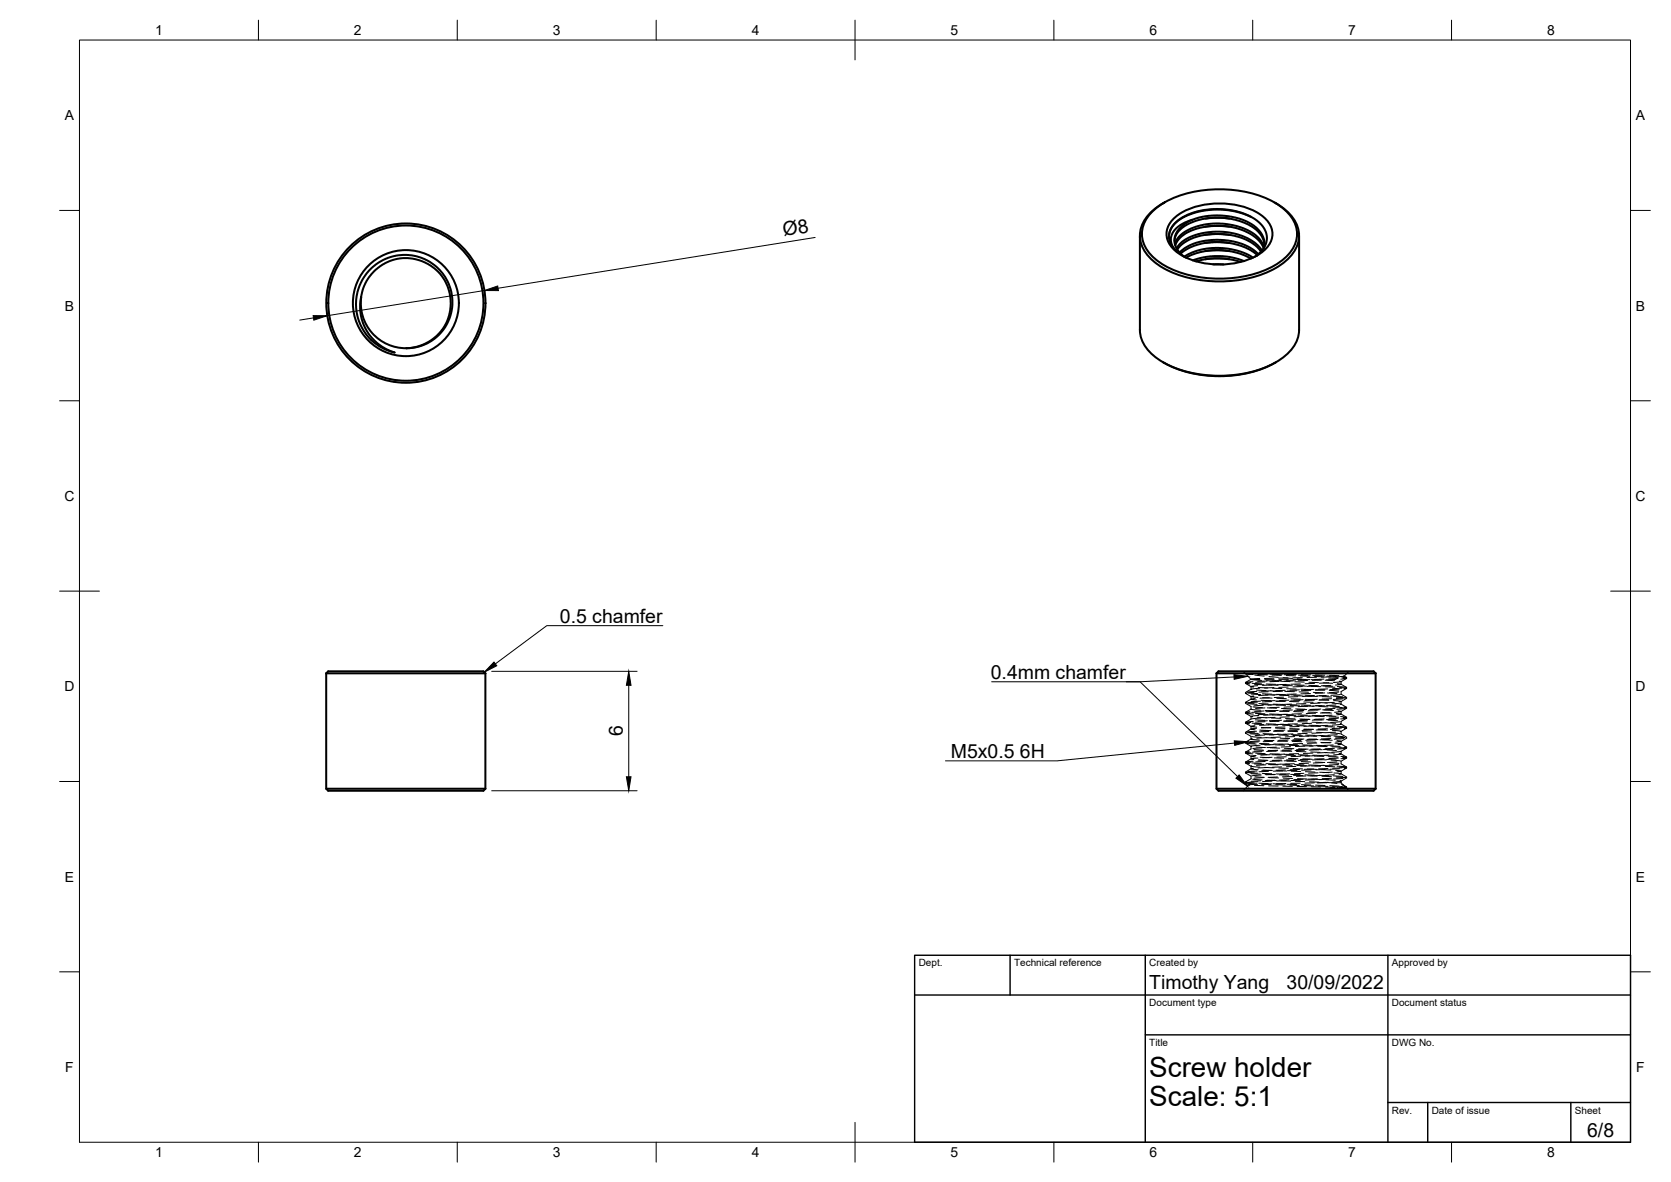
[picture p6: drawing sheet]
<svg xmlns="http://www.w3.org/2000/svg" width="420mm" height="297mm" viewBox="0 0 420 297" stroke-linecap="round" stroke-linejoin="round" font-family="sans-serif">
<!-- layer: Visible -->
<g fill="none" stroke="#000" stroke-width=".51">
<path d="M286.6 59.2v23.7a10 10 0 0 0 5.9 8.2 31.4 31.4 0 0 0 28.3 0 10 10 0 0 0 5.8-8.2v-23.7M290.2 52.7a25.6 25.6 0 0 1 17.3-5.1 25 25 0 0 1 15.6 5.1 7.5 7.5 0 0 1 0 12.2 25.6 25.6 0 0 1-17.3 5.1 25 25 0 0 1-15.6-5.1 7.5 7.5 0 0 1 0-12.2zM292.8 50.9a11 11 0 0 0-6.1 7.2 8.7 8.7 0 0 0 4.4 8.4 30 30 0 0 0 21.8 3.7 21.1 21.1 0 0 0 11.4-5.6 7.4 7.4 0 0 0 .1-10.7 15 15 0 0 0-3.9-3M295.2 54.9a18.2 18.2 0 0 1 14.3-3.6 14.2 14.2 0 0 1 9.3 4.4 5 5 0 0 1-.7 7 18.2 18.2 0 0 1-14.4 3.6 14.2 14.2 0 0 1-9.3-4.4 5 5 0 0 1 .8-7zM299.8 55.2a6.5 6.5 0 0 0-4.5 5.2 5.1 5.1 0 0 0 2.6 4.2M299.8 55.3l-1.8 .6-1.6 .9a3.8 3.8 0 0 0-.5 6.4M299.8 55.3l3.3-1 3.1-.2 3.3 .3 3.1 .9 2.3 1.2 1.9 1.7 1 1.9 .1 .9-.1 1.3M303.1 57l2.2-.2 3.8 .2M303.1 59l3.4-.2 2.6 .2M309.1 54.9l-3.6-.2-2.4 .2M314.5 54.5l-2.8-1.1-2.8-.6-3.6-.1-3.1 .3-3.5 1.1-2.4 1.3-1.6 1.6-.7 1.8M90.8 74.7a11.3 11.3 0 0 0 11.4 12.8"/>
<path d="M92.9 67.9l1.5-1.4 2-1.2 2.2-.8 2-.4a11.7 11.7 0 0 1 13.1 10.9 11.7 11.7 0 0 1-11.5 12.5l2.7-.4 1.8-.6 1.7-1 2.4-2.2 1.6-2.5 .8-2.7 .1-1.6-.1-1.9-.7-2.7-.7-1.4-1.1-1.7-2.3-2-1.6-.9-1.7-.6-2.6-.4h-2l-1.6 .4-2.9 1.3-2.4 2.1-1 1.3-1 1.7-.8 3a12 12 0 0 0 8.4 13.9 12.4 12.4 0 0 1-9.2-15.8l1.2-2.6zM295.3 60.6a6 6 0 0 1 4.6-4.8l3.1-.9 4.1-.2 3.7 .6 2.1 .7 1.5 .7a6.2 6.2 0 0 1 3.5 4.7M295.4 61.3l.5-1.1 .9-1.1 2.6-1.6 3.2-1 4-.3 4.1 .6 3.7 1.4 2.1 1.7 .9 1.2 .4 1.1M295.5 61.6l.6-1.1 1-1.1 1-.7 1.6-.8 3.7-1 3.4-.2 4 .6 2.9 1.1 2.6 1.8 .8 .9 .6 1.3M295.8 62.4l1.4-1.6 2.6-1.5 2.9-.8 3.9-.3 3.7 .5 2.9 1 2.3 1.3 1 .9 .8 1.1M295.9 63.2a4.5 4.5 0 0 1-1.8-5.1l.7-1.3 1.4-1.4 2.3-1.4 2.3-.8 1.9-.4 3.5-.3 2.8 .2 2.8 .6 2.2 .9 2 1.2 1.6 1.6 .7 1.5 .3 1.5-.4 1.5-1.3 1.9-1.4 1.1M296 62.7l1.6-1.6 2.8-1.4 2.9-.7 3.3-.2 3.2 .3 3.4 1.1 2.3 1.3 1.6 1.7M296.6 63.4l1.3-1.1 2.9-1.3 2.2-.5 3.3-.2 3.2 .3 2.6 .6 2.2 1 2.1 1.6M296.9 63.7l1.8-1.3 2.2-.8 2.1-.5 3.7-.3 2.8 .3 2.7 .7 2 .9 1.9 1.4M297.8 64.5l1.8-1 2.1-.7 2.4-.4 2.3-.1 2.6 .2 1.9 .4 2.5 .9 1.7 .9M298.2 64.8l1.5-.8 2.2-.7 1.8-.3 2.9-.1 2.2 .1 2.2 .5 1.7 .6 1.8 .9M299.9 65.4l3.4-.9 3.6-.1 3.6 .5 2.3 .7"/>
<path d="M300.7 65.7l2.5-.6 3.5-.2 2.5 .3 2.8 .6M303.1 61l3-.2 3 .3M303.1 63.1l3.5-.2 2.5 .2M303.1 65.1l2.2-.2 3.8 .2M305 66.4l2.7 .1M292.4 91a30.5 30.5 0 0 0 28.4 0M82 169.2h40M82 169.2l.5-.5h39l.5 .5M82 169.2v29l.5 .5h39l.5-.5M122 169.2v29M305.9 169.2h40M305.9 169.2l.5-.5h39l.5 .5"/>
<path d="M305.9 169.2v29l.5 .5h39l.5-.5M345.9 169.2v29M82 198.2h40M305.9 198.2h40"/>
<circle cx="102.1" cy="76.2" r="20"/>
<circle cx="102.1" cy="76.2" r="13.3"/>
<circle cx="102.1" cy="76.2" r="19.5"/>
</g>
<!-- layer: Hidden -->
<g fill="none" stroke="#000" stroke-width=".25">
<path d="M312.6 168.7l2 2M313.2 171.5v.2l1.4 .9v.6M313.2 179v.2M313.2 179.2l1.4 .9v.6M313.2 176.7l1.4 .9M313.4 176.5h-.2l2.1 .2M313.5 169.3l.8 .2M313.5 179.1l-.3 .1 2 .3M313.7 176.8l2.4 .2M313.9 174.1l2.3 .2M314.3 178.8l-1.1 .2 1.3 .2M314.5 171.5l-1.3 .2 1 .2"/>
<path d="M314.6 170.7l2.6 .3M314.6 170.7h.1M314.6 175v.7l-1.4 .8v.2M314.6 170.7l-1.4 .8M314.6 177.5v.7M314.6 178.2l2.3 .3M314.6 173.2l-1.4 .8v.2l1.4 .9M314.6 178.2l-1.4 .8M314.6 174.4l2.4 .1M314.8 171.7l2.4 .1M315 171.3l-1.8 .2 .4 .1M315.1 177.6l2.3 .2"/>
<path d="M315.2 174.9l-.6 .1 1.7 .2M315.3 174l-2.1 .2 .2 .1M315.4 172l2.4 .1M315.5 169.7l2.4 .2M315.6 175.5l-1 .2 1.3 .2M315.7 179.3l2.3 .1M315.9 173.4l2.4 .2M316 173.7l-2.4 .2M316.2 176.5l-2.4 .1M316.3 169.5l2.3 .1M316.3 172.3l-1.7 .2 .6 .2M316.3 179.5l2.4 .1"/>
<path d="M316.4 172.7l2.4 .2M316.5 176.8l2.4 .1M316.5 179.8l-1.9 .2 .3 .1M316.5 169.3l1.7 .1M316.5 169.3h-3l1.6 .1M316.5 169.3l2.3 .1M316.7 170.5l-2.1 .2h2.2M316.8 173l-2.2 .2 .1 .1M316.9 176.2l-2.3 .1M317.1 178.9l-2.4 .1M317.1 176l2.4 .1M317.3 177.1l2.4 .1"/>
<path d="M317.4 174.4h2.4M317.5 175.3l2.3 .1M317.6 177.2l-2.3 .2M317.8 178.7l-2.3 .1M318 170.7h2.4M318.1 171.4l-2.4 .1M318.1 177.9l-2.4 .1M318.1 178.5l2.4 .2M318.2 174.6l2.3 .1M318.4 171.9l2.4 .1M318.4 171.1l2.4 .1M318.6 171.1l-2.4 .1"/>
<path d="M318.6 177.9l2.4 .1M318.8 174.7l-2.4 .1M318.9 173.8l-2.4 .1M319 172.1l2.4 .1M319.1 170l2.3 .2M319.2 175.4l-2.4 .1M319.2 179.4l2.4 .1M319.3 169.4l2.4 .1M319.5 173.6l2.4 .1M319.6 173.6l-2.4 .1M319.7 176.3l-2.3 .1M319.8 169.7h2.4"/>
<path d="M319.8 172.1l-2.4 .1M319.9 179.6l2.4 .1M320 172.9l2.3 .1M320 169.4h2.4M320.1 177h2.4M320.1 179.6l-2.4 .1M320.3 170.4l-2.4 .1M320.3 172.8l-2.4 .1M320.5 176.1l-2.3 .1M320.7 176.2h2.3M320.7 178.8l-2.4 .1M320.9 177.2l2.3 .1"/>
<path d="M321 174.5l2.4 .1M321 175.5l2.4 .1M321.2 177.1l-2.4 .1M321.4 178.5l-2.4 .1M321.6 170.7h2.4M321.6 171.2l-2.3 .1M321.6 177.7l-2.3 .1M321.7 178.7l2.4 .1M321.7 174.7l2.4 .1M322 172l2.3 .1M322 171.2l2.4 .1M322.2 171l-2.4 .1"/>
<path d="M322.2 178l2.4 .1M322.4 174.5l-2.4 .1M322.5 173.7l-2.4 .1M322.6 172.2l2.4 .1M322.6 170.3l2.4 .2M322.7 175.2l-2.3 .1M322.8 179.5l2.4 .1M322.9 169.6h2.4M323.1 173.7l2.4 .1M323.2 173.5l-2.4 .1M323.3 176.2l-2.4 .1M323.4 172l-2.4 .1"/>
<path d="M323.4 169.8h2.4M323.5 179.8l2.4 .1M323.5 173.1l2.4 .1M323.6 169.5h2.3M323.6 177.1l2.4 .1M323.7 179.5l-2.4 .1M323.9 170.4h-2.4M323.9 172.7h-2.4M324.1 175.9l-2.4 .1M324.2 178.7h-2.3M324.2 176.3l2.4 .1M324.4 177.3l2.4 .1"/>
<path d="M324.6 174.6l2.3 .1M324.6 175.6l2.4 .1M324.8 176.9l-2.4 .1M325 178.4l-2.4 .1M325.2 171.1l-2.4 .1M325.2 177.6l-2.4 .1M325.3 178.8l2.3 .1M325.3 174.8l2.4 .1M325.5 172.1l2.4 .1M325.5 171.3l2.4 .1M325.8 170.9l-2.4 .1M325.8 178.1l2.3 .1"/>
<path d="M325.9 174.4l-2.3 .1M326 173.6l-2.3 .1M326.1 172.4h2.4M326.2 170.6l1.2 .1h-2.3M326.3 175.1l-2.4 .1M326.4 179.7h2.3M326.5 169.7h2.4M326.6 173.9l2.4 .1M326.7 173.4h-2.4M326.9 176.1h-2.4M327 169.9l2.4 .1M327 171.9h-2.4"/>
<path d="M327 179.9l2.4 .1M327.1 173.2l2.4 .1M327.2 169.6h2.3M327.2 177.2l2.4 .1M327.2 179.4h-2.3M327.4 170.7h1.1M327.4 170.3h-2.3M327.5 172.5l-2.4 .1M327.7 175.8l-2.4 .1M327.8 178.5l-2.4 .1M327.8 176.4l2.4 .1M328 177.4l2.4 .1"/>
<path d="M328.1 174.7l2.4 .1M328.2 175.7l2.4 .1M328.4 176.8l-2.4 .1M328.5 178.3l-2.3 .1M328.8 171l-2.4 .1M328.8 177.5l-2.4 .1M328.8 179h2.4M328.9 174.9l2.4 .1M329.1 172.2l2.4 .1M329.1 171.5h2.4M329.3 170.8l-2.4 .1M329.3 178.3l2.4 .1"/>
<path d="M329.5 174.3l-2.4 .1M329.6 173.5l-2.4 .1M329.6 170.8l2.4 .1M329.7 172.5l2.4 .1M329.9 174.9l-2.4 .1M329.9 179.8l2.4 .1M330.1 169.8h2.3M330.2 174l2.4 .1M330.3 173.3h-2.4M330.5 176h-2.4M330.5 170l2.4 .1M330.5 171.7l-2.4 .1"/>
<path d="M330.7 173.3l2.3 .1M330.7 169.6l2.4 .1M330.8 177.3l2.4 .1M330.8 179.2l-2.4 .1M331 170.2l-2.4 .1M331 172.4l-2.3 .1M331.2 175.7l-2.3 .1M331.3 179.9l-2.3 .1M331.4 176.5l2.4 .1M331.4 178.4l-2.4 .1M331.6 177.5l2.3 .1M331.7 174.8l2.4 .1"/>
<path d="M331.7 175.9l2.4 .1M331.9 176.7l-2.4 .1M332.1 178.2l-2.4 .1M332.4 170.9l-2.4 .1M332.4 177.3l-2.4 .1M332.4 179.1l2.4 .1M332.4 175.1l2.4 .1M332.7 172.4l2.3 .1M332.7 171.6l2.4 .1M332.9 170.7h-2.4M332.9 178.4l2.4 .1M333.1 174.1l-2.4 .1"/>
<path d="M333.2 173.4h-2.4M333.2 170.9l2.4 .2M333.3 172.6l2.4 .1M333.5 174.8l-2.4 .1M333.5 179.9l2.4 .1M333.6 169.9l2.4 .1M333.8 174.1l2.4 .2M333.9 173.1l-2.4 .1M334 175.8l-2.4 .1M334.1 171.6l-2.4 .1M334.1 170.1l2.4 .2M334.2 173.5l2.4 .2"/>
<path d="M334.3 169.7l2.4 .1M334.3 177.4l2.4 .2M334.4 179.1l-2.4 .1M334.6 170.1l-2.4 .1M334.6 172.2l-2.4 .1M334.8 175.6l-2.4 .1M334.9 179.7l-2.4 .1M334.9 178.3l-2.3 .1M334.9 176.7l2.2 .3M335.1 177.7l2.4 .1M335.3 175l2.4 .1M335.3 176.1l1.9 .2-.5 .1"/>
<path d="M335.5 176.5l-2.4 .1M335.7 178l-2.4 .1M335.9 177.2l-2.4 .1M335.9 170.7l-2.4 .1M336 179.3l1.2 .2-1.1 .1M336 175.2l2.4 .2M336.3 172.5l2.2 .2 .1 .3M336.3 171.8l.9 .2-1.4 .2M336.4 170.5l-2.3 .1M336.5 178.6l.7 .2-1.6 .2M336.6 173.9l-2.3 .2M336.7 173.2l-2.3 .1"/>
<path d="M336.8 171.2l.4 .1-1.9 .2M336.8 172.8l1.8 .2-.7 .1M337 174.5l-2.4 .2M337.2 170.1l1.4 .2-.9 .1M337.2 171.9l1.4 .8M337.2 176.3v.6l1.4 .8M337.4 172.9l-2.4 .2M337.6 175.6l-2.4 .2M337.7 170.3l.9 .2-1.5 .2M337.9 169.9h.1l-2.2 .2M337.9 177.6l.7 .2-1.7 .2M338.4 175.4l-2.4 .1"/>
<path d="M338.5 178l-2.4 .2M338.6 173l-1.4 .8v.6l1.4 .8M338.6 178l-1.4 .8v.6l1.4 .8M338.6 170.5l-1.4 .8v.7M338.6 175.5l-1.4 .8M338.6 170.3v.2M338.6 175.3v.2M338.6 177.8v.2M339.2 168.7l-1.2 1.2 .6 .4M313.2 194v.3l1.4 .7v.7l-1.4 .8v.3l.8 .4-1.4 1.5M313.2 181.5v.2l1.4 .8v.7M313.2 184v.2l1.4 .9"/>
<path d="M313.2 191.5v.2M313.2 191.8l1.4 .8v.6M313.2 189.3l1.4 .8M313.2 186.5l2.3 .3M313.4 196.5l-.2 .1 2.1 .2M313.5 186.8l2.4 .2M313.6 196.8l2.4 .2M313.7 189.1l-.5 .1 1.8 .2M313.8 194.1l2.4 .2M314 184.2l2.4 .1M314.1 188.9l-.9 .1 1.4 .2M314.4 184.4l2.4 .1"/>
<path d="M314.5 181.6l-1.3 .1 1 .2M314.5 194.4l2.4 .1M314.6 191.5l-1.4 .2 1 .2M314.6 187.5v.7l-1.4 .8v.2M314.6 190v.7l-1.4 .8M314.6 185v.7M314.6 185.7l-1.4 .8v.2l1.4 .9M314.6 180.7l-1.4 .8M314.6 183.2l-1.4 .8M314.6 193.2l-1.4 .8M314.7 192.5l-.1 .1 2.2 .2M314.8 191.7l2.3 .1"/>
<path d="M314.8 185.1l2.3 .2M314.8 181.7l2.4 .1M314.8 185.6l-.2 .1 2 .3M315 195.8l2.4 .2M315.1 191.3l-1.9 .2 .4 .1M315.1 181.3l-1.9 .2 .4 .1M315.1 193.1l-.5 .1 1.7 .2M315.3 188.4l2.4 .1M315.4 182l2.3 .1M315.4 192l2.4 .1M315.4 194l-2.2 .2 .2 .1M315.4 197.4h2.4"/>
<path d="M315.5 184l-2.3 .3M315.5 195.2l2.4 .2M315.5 182.4l-.9 .1 1.4 .2M315.6 180.9l2.4 .1M315.7 189.3l2.4 .1M315.8 187.7l2.4 .2M315.8 189.9l-1.2 .1 1.1 .2M315.9 183.8l-2.4 .1M316 183l-1.4 .2 1 .2M316.1 193.7l-2.4 .2M316.1 180.2l2.4 .2M316.2 197.1l-2.2 .1 .2 .1"/>
<path d="M316.2 189.5l2.4 .1M316.3 196.5l-2.4 .1M316.3 190.5l-1.7 .2 .7 .2M316.4 186.4l-2.4 .2M316.4 191l2.4 .1M316.5 196.8l2.4 .1M316.7 186.8l2.4 .1M316.8 186.2l-2.4 .1M316.8 183.5l2.3 .1M316.8 190.3l2.4 .1M316.8 187.3l-2.2 .3M317 196.2l-2.4 .1"/>
<path d="M317.1 187.1h2.3M317.1 180.5l-2.4 .2M317.1 194.8l-2.3 .2M317.2 182.8l2.3 .1M317.2 197.1l2.4 .1M317.3 188.9l-2.4 .1M317.4 187.9l-2.4 .2M317.4 194.4h2.4M317.5 193.5l2.4 .1M317.6 184.4l2.4 .1M317.7 195.4l-2.4 .2M317.7 188.7l-2.4 .1"/>
<path d="M317.8 186l2.4 .1M317.9 184.6l2.4 .1M318 184.7l-2.4 .2M318 192.9l2.4 .1M318.1 181.4l-2.4 .1M318.1 194.6l2.4 .1M318.1 191.4l-2.4 .1M318.3 192.2l-2.4 .1M318.3 191.9l2.4 .1M318.3 185.4l2.4 .1M318.4 185.4l-2.4 .1M318.4 181.9l2.4 .1"/>
<path d="M318.5 196.1l2.4 .1M318.7 181.1l-2.4 .1M318.7 191.1l-2.4 .1M318.7 192.9l-2.4 .1M318.9 188.6l2.3 .1M318.9 182.1l2.4 .1M318.9 193.8l-2.3 .1M319 192.1l2.3 .1M319 197.5h2.4M319 183.8l-2.3 .1M319.1 195.4l2.4 .1M319.1 182.2l-2.4 .1"/>
<path d="M319.2 181.1l2.3 .1M319.3 189.4l2.4 .1M319.4 189.7l-2.4 .1M319.4 187.9l2.4 .1M319.5 183.6l-2.4 .1M319.5 182.8l-2.3 .2M319.6 193.6l-2.4 .1M319.7 180.4l2.4 .1M319.8 197h-2.4M319.8 189.7h2.4M319.8 196.3l-2.3 .1M319.8 190.3l-2.3 .1"/>
<path d="M320 186.3l-2.4 .1M320 191.1l2.4 .1M320.1 197h2.4M320.3 187h2.3M320.3 183.6l2.4 .1M320.3 186.1l-2.3 .1M320.4 190.5h2.4M320.4 187.1l-2.4 .1M320.5 196.1l-2.3 .1M320.6 187.2l2.4 .1M320.6 180.3l-2.3 .1M320.7 194.6l-2.4 .1"/>
<path d="M320.7 183l2.4 .1M320.8 197.2l2.4 .1M320.9 188.8l-2.4 .1M321 194.5l2.3 .1M321 187.8l-2.4 .1M321.1 193.7l2.4 .1M321.1 184.5l2.4 .1M321.2 195.3l-2.3 .1M321.3 188.5l-2.4 .1M321.4 186.2l2.4 .1M321.5 184.7l2.4 .1M321.5 193l2.4 .1"/>
<path d="M321.5 184.6l-2.3 .1M321.6 181.2l-2.3 .1M321.7 194.7l2.4 .1M321.7 191.2l-2.4 .1M321.9 192.1l-2.4 .1M321.9 192l2.4 .1M321.9 185.5l2.4 .1M322 182l2.4 .1M322 185.2l-2.4 .1M322.1 196.2l2.4 .1M322.2 191l-2.4 .1M322.2 181l-2.4 .1"/>
<path d="M322.3 192.7l-2.4 .1M322.4 188.7l2.4 .1M322.5 182.3h2.4M322.5 193.7l-2.4 .1M322.5 192.2l2.4 .1M322.6 197.6h2.4M322.6 183.7l-2.4 .1M322.7 195.5l2.3 .1M322.7 182l-2.4 .1M322.7 181.2l2.4 .1M322.9 189.6h2.4M322.9 188.1h2.4"/>
<path d="M323 189.5l-2.4 .1M323.1 183.5l-2.4 .1M323.1 182.7l-2.4 .1M323.2 193.5l-2.4 .1M323.2 180.6h2.4M323.3 196.9l-2.3 .1M323.3 189.8l2.4 .1M323.4 196.2l-2.4 .1M323.4 190.2l-2.4 .1M323.6 186.2l-2.4 .1M323.6 191.3l2.3 .1M323.6 197.1l2.4 .1"/>
<path d="M323.8 187.1l2.4 .1M323.9 183.8l2.4 .1M323.9 186h-2.4M324 190.6l2.3 .1M324 187l-2.4 .1M324.1 195.9l-2.4 .1M324.2 187.3l2.4 .1M324.2 180.2h-2.4M324.3 194.5h-2.4M324.3 183.1l2.4 .1M324.3 197.3l2.4 .1M324.4 188.6l-2.3 .1"/>
<path d="M324.5 187.6l-2.4 .1M324.5 194.6l2.4 .1M324.7 193.8l2.3 .1M324.7 184.6l2.4 .1M324.8 195.1l-2.4 .1M324.8 188.4l-2.3 .1M325 186.3l2.3 .1M325.1 184.8l2.4 .1M325.1 184.4l-2.4 .1M325.1 193.1l2.4 .1M325.2 181.1l-2.4 .1M325.2 194.8l2.4 .1"/>
<path d="M325.3 191.1l-2.4 .1M325.4 191.9l-2.3 .1M325.5 185.6l2.4 .1M325.5 192.1l2.4 .1M325.5 182.1l2.4 .1M325.5 185.1l-2.3 .1M325.7 196.3l2.4 .1M325.8 190.9l-2.4 .1M325.8 180.9l-2.4 .1M325.8 192.6l-2.3 .1M326 188.9h2.4M326.1 182.4h2.3"/>
<path d="M326.1 192.4h2.4M326.1 193.6l-2.4 .1M326.1 197.6l2.4 .1M326.2 183.6l-2.4 .1M326.2 181.9l-2.4 .1M326.2 195.7l2.4 .1M326.3 181.4h2.4M326.5 189.7h2.3M326.5 189.4l-2.4 .1M326.5 188.2l2.4 .1M326.6 183.4h-2.3M326.7 182.6l-2.4 .1"/>
<path d="M326.8 193.4h-2.4M326.8 180.7l2.4 .1M326.9 196.8l-2.4 .1M326.9 189.9l2.4 .1M327 196.1l-2.4 .1M327 190.1h-2.4M327.1 186.1h-2.3M327.2 191.4l2.3 .1M327.2 197.2l2.4 .1M327.4 187.2l2.4 .1M327.5 185.9h-2.4M327.5 183.9l2.3 .1"/>
<path d="M327.5 186.8l-2.3 .1M327.6 190.7l2.3 .1M327.7 195.8l-2.4 .1M327.8 187.4l2.3 .1M327.8 180l-2.4 .1M327.9 194.3l-2.4 .1M327.9 183.2l2.3 .1M327.9 197.4l2.4 .1M328 188.5l-2.4 .1M328.1 187.5l-2.4 .1M328.1 194.7l2.4 .1M328.2 193.9l2.4 .1"/>
<path d="M328.3 184.7l2.4 .1M328.4 195l-2.4 .1M328.4 188.3l-2.4 .1M328.5 186.4l2.4 .1M328.7 184.9l2.3 .1M328.7 184.3l-2.4 .1M328.7 193.3h2.4M328.8 181l-2.4 .1M328.8 195h2.4M328.8 191l-2.3 .1M329 191.8l-2.4 .1M329 192.2l2.4 .1"/>
<path d="M329 185.8l2.4 .1M329.1 185l-2.4 .1M329.1 182.3h2.4M329.2 196.5l2.4 .1M329.4 180.8l-2.4 .1M329.4 190.8l-2.4 .1M329.4 192.5l-2.4 .1M329.6 189l2.3 .1M329.6 182.5h2.4M329.6 193.5l-2.3 .1M329.7 192.5l2.3 .1M329.7 197.7l2.4 .1"/>
<path d="M329.8 183.5l-2.4 .1M329.8 195.8l2.4 .1M329.8 181.8h-2.4M329.9 181.5l2.4 .1M330 189.8l2.4 .1M330.1 189.3h-2.4M330.1 188.3l2.4 .1M330.2 183.3h-2.4M330.2 182.4l-2.3 .1M330.3 193.3h-2.3M330.4 180.8l2.4 .1M330.5 196.7l-2.4 .1"/>
<path d="M330.5 190l2.4 .1M330.5 196h-2.3M330.6 189.9l-2.4 .1M330.6 180l2.4 .1M330.7 186h-2.4M330.7 191.5l2.4 .1M330.8 197.3l2.4 .1M331 187.3l2.4 .1M331 185.7l-2.3 .1M331.1 190.8l2.4 .2M331.1 186.7l-2.4 .1M331.3 195.7l-2.4 .1"/>
<path d="M331.3 187.5l2.4 .1M331.4 194.2l-2.4 .1M331.4 183.4l2.4 .1M331.5 197.5l2.4 .1M331.6 188.4l-2.4 .1M331.7 194.8l2.4 .1M331.7 187.4l-2.4 .1M331.8 194.1l2.4 .1M331.9 184.8l2.3 .1M331.9 194.9l-2.3 .1M332 188.2l-2.4 .1M332.1 186.6l2.4 .1"/>
<path d="M332.2 185.1l2.4 .1M332.3 193.4l2.3 .1M332.3 184.2l-2.4 .1M332.3 180.9l-2.3 .1M332.4 195.1l2.4 .1M332.4 190.9l-2.4 .1M332.6 191.7l-2.4 .1M332.6 185.9l2.4 .1M332.6 192.4l2.4 .1M332.7 182.4l2.4 .1M332.7 184.8l-2.4 .1M332.8 196.6l3.4 .3"/>
<path d="M332.9 190.7h-2.3M333 180.7h-2.4M333 192.3l-2.4 .1M333.1 189.1l2.4 .2M333.2 182.6l2.4 .1M333.2 193.4h-2.3M333.2 192.6l2.4 .1M333.3 197.8l2.4 .1M333.3 183.4h-2.4M333.4 195.9l2.3 .2M333.4 181.6l-2.4 .1M333.5 181.6l2.3 .2"/>
<path d="M333.6 189.9l2.4 .1M333.7 188.5l2.3 .1M333.7 189.1l-2.4 .1M333.8 183.1l-2.4 .1M333.8 182.3l-2.4 .1M333.9 193.1l-2.4 .1M333.9 196.6l-2.6 .1h2.3M333.9 181l2.4 .1M334.1 190.1l2.3 .2M334.1 195.8l-2.4 .1M334.1 189.8l-2.4 .1M334.2 180.1l2.4 .2"/>
<path d="M334.3 185.8l-2.4 .1M334.3 191.7l2.4 .1M334.3 197.4l2.4 .2M334.5 187.4l2.4 .2M334.6 184.2l2.4 .2M334.6 185.6l-2.4 .1M334.7 191l2.4 .2M334.7 186.5l-2.4 .2M334.8 195.6l-2.4 .1M334.8 196.7h2.4M334.9 189l2.3-.2v.7l1.4 .8M334.9 187.7l2.4 .1"/>
<path d="M335 194l-2.4 .2M335 198l-.6 .1h1.2M335 183.5l2.2 .3-.2 .1M335 197.7l2.4 .1M335.1 188.3l-2.3 .1M335.2 187.2l-2.4 .1M335.2 195l2.4 .1M335.4 194.3l1.8 .2-.5 .1M335.4 185l2.4 .1M335.5 194.7l-2.4 .1M335.5 188.1l-2.3 .1M335.7 186.8l1.5 .2-.8 .1"/>
<path d="M335.7 198l-1.3 .1M335.8 185.2l2.4 .2-2.4 .1M335.8 184l-2.4 .1-2.4-.1M335.8 193.6l1.4 .2-1 .2M335.9 180.7l-2.4 .2M336 190.7l-2.4 .1M336 195.2l2.3 .2M336.1 191.5l-2.3 .1M336.2 186.1l1 .2-1.3 .2M336.2 184.6l-2.3 .2M336.3 182.5l2.2 .3M336.5 190.5l-2.4 .1"/>
<path d="M336.5 180.5l-2.4 .1M336.5 192.1l-2.3 .2M336.7 189.4l.5 .1-1.9 .2M336.8 198.1h1.2M336.8 182.8l1.8 .2-.5 .1M336.8 192.8l1.8 .2-.6 .1M336.8 193.2l-2.4 .1M336.8 197.9l1.7 .1-.5 .1M336.9 183.2l-2.4 .1M336.9 196.2l.3 .1-2.1 .2M336.9 181.4l-2.3 .2M337 181.9l.2 .1-2.2 .2"/>
<path d="M337.1 180.1l1.5 .2-.9 .1M337.2 190.1l1.4 .2-.9 .1M337.2 181.9l1.4 .9M337.2 184.5l1.4 .8M337.2 194.4l1.4 .8M337.2 196.7l.6 .6M337.3 197.1l.5 .3-1.6 .5M337.3 183l-2.3 .1M337.5 192.9l-2.4 .2M337.6 190.3l1 .2-1.4 .2M337.7 195.6l-2.4 .2M337.7 197.3l.9 .4"/>
<path d="M337.8 180.3l.8 .2-1.5 .2M337.8 185.6l-2.3 .2M337.9 197.6l.7 .2-1.7 .2M338.1 187.7l.5 .1-1.9 .2M338.4 195.4l-2.4 .1M338.5 187.9l.1 .1-2.3 .2M338.5 198l.7 .7M338.6 190.5l-1.4 .8v.6l1.4 .9-2.4-.3M338.6 185.5l-1.4 .8v.7l1.4 .8M338.6 180.5l-1.4 .8v.7M338.6 183l-1.4 .8v.7M338.6 188l-1.4 .8"/>
<path d="M338.6 193l-1.4 .8v.7M338.6 195.5l-1.4 .8v.4M338.6 198h-.1M338.6 197.8v.2l-.6 .1M338.6 180.3v.2M338.6 182.8v.2M338.6 185.3v.2M338.6 187.8v.2M338.6 190.3v.2M338.6 192.8v.2M338.6 195.3v.2"/>
</g>
<!-- layer: Border -->
<g fill="none" stroke="#000" stroke-width=".25">
<path d="M20 10.1h390v276.9h-390zM65 5.1v5M115 5.1v5M165 5.1v5M215 5.1v10M265 5.1v5M315 5.1v5M365 5.1v5M15 52.9h5M410 52.9h5M15 100.7h5M410 100.7h5"/>
<path d="M15 148.6h10M405 148.6h10M15 196.4h5M410 196.4h5M15 244.2h5M410 244.2h5M65 287v5M115 287v5M165 287v5M215 282.1v9.9M265 287v5M315 287v5"/>
<path d="M365 287v5"/>
</g>
<!-- layer: TitleBlock -->
<path d="M230 240.1h180v46.9h-180zM230 250h180M254 240.1v9.9M288 240.1v46.9M349 240.1v46.9M288 260.1h122M349 277.1h61M359 277.1v9.9M395 277.1v9.9" fill="none" stroke="#000" stroke-width=".36"/>
<!-- layer: Annotations -->
<path d="M124.2 166.4l.7 .9-3.1 1.6zM310.3 169.6l3.5 .4-3.5 .7zM310.3 186.2l3.6 .2-3.4 .9zM311.6 194.7l2.1 2.9-2.9-2z" fill="#000" stroke="#000" stroke-width=".25"/>
<path d="M166.7 157.2h-29.2l-13 9.6M283.2 171.3h3.5l24.5 23.8M310.3 170.1l-23.6 1.2h-37.4M310.4 186.7l-44.6 4.5h-28.1" fill="none" stroke="#000" stroke-width=".25"/>
<!-- layer: Dimensions -->
<path d="M205 59.7l-79.8 12.7M78.8 79.9l-3.4 .5M121.8 73l-39.5 6.3M123.6 168.7h36.6M158.1 172.2v23M123.6 198.7h36.6" fill="none" stroke="#000" stroke-width=".25"/>
<path d="M78.7 79.3h3.6l-3.4 1.2zM121.8 73l3.3-1.1 .2 1.1zM158.1 168.7l.6 3.5h-1.2zM157.5 195.2h1.2l-.6 3.5z" fill="#000" stroke="#000" stroke-width=".25"/>
<g font-size="7">
<text x="289" y="270.6">Screw holder</text>
<text x="289" y="278.1">Scale: 5:1</text>
</g>
<g font-size="4.9">
<text x="197.1" y="59.4" transform="rotate(-9 197.1 59.4)">Ø8</text>
<text x="140.8" y="156.5">0.5 chamfer</text>
<text x="249.1" y="170.6">0.4mm chamfer</text>
<text x="156.6" y="185" transform="rotate(-90 156.6 185)">6</text>
<text x="239.1" y="190.5">M5x0.5</text>
<text x="256.5" y="190.5">6H</text>
<text x="289" y="248.5">Timothy Yang</text>
<text x="323.5" y="248.5">30/09/2022</text>
<text x="399.1" y="285.7">6/8</text>
</g>
<g font-size="3.5">
<text x="39" y="8.8">1</text>
<text x="89" y="8.8">2</text>
<text x="139" y="8.8">3</text>
<text x="189" y="8.8">4</text>
<text x="239" y="8.8">5</text>
<text x="289" y="8.8">6</text>
<text x="339" y="8.8">7</text>
<text x="389" y="8.8">8</text>
<text x="16.3" y="30.2">A</text>
<text x="411.3" y="30.2">A</text>
<text x="16.3" y="78">B</text>
<text x="411.3" y="78">B</text>
<text x="16.2" y="125.9">C</text>
<text x="411.2" y="125.9">C</text>
<text x="16.2" y="173.7">D</text>
<text x="411.2" y="173.7">D</text>
<text x="16.3" y="221.6">E</text>
<text x="411.3" y="221.6">E</text>
<text x="16.4" y="269.4">F</text>
<text x="411.4" y="269.4">F</text>
<text x="39" y="290.8">1</text>
<text x="89" y="290.8">2</text>
<text x="139" y="290.8">3</text>
<text x="189" y="290.8">4</text>
<text x="239" y="290.8">5</text>
<text x="289" y="290.8">6</text>
<text x="339" y="290.8">7</text>
<text x="389" y="290.8">8</text>
</g>
<g font-size="2.5">
<text x="231" y="242.9">Dept.</text>
<text x="255" y="242.9">Technical reference</text>
<text x="289" y="242.9">Created by</text>
<text x="350" y="242.9">Approved by</text>
<text x="289" y="252.8">Document type</text>
<text x="350" y="252.8">Document status</text>
<text x="289" y="262.9">Title</text>
<text x="350" y="262.9">DWG No.</text>
<text x="350" y="279.9">Rev.</text>
<text x="360" y="279.9">Date of issue</text>
<text x="396" y="279.9">Sheet</text>
</g>
</svg>
